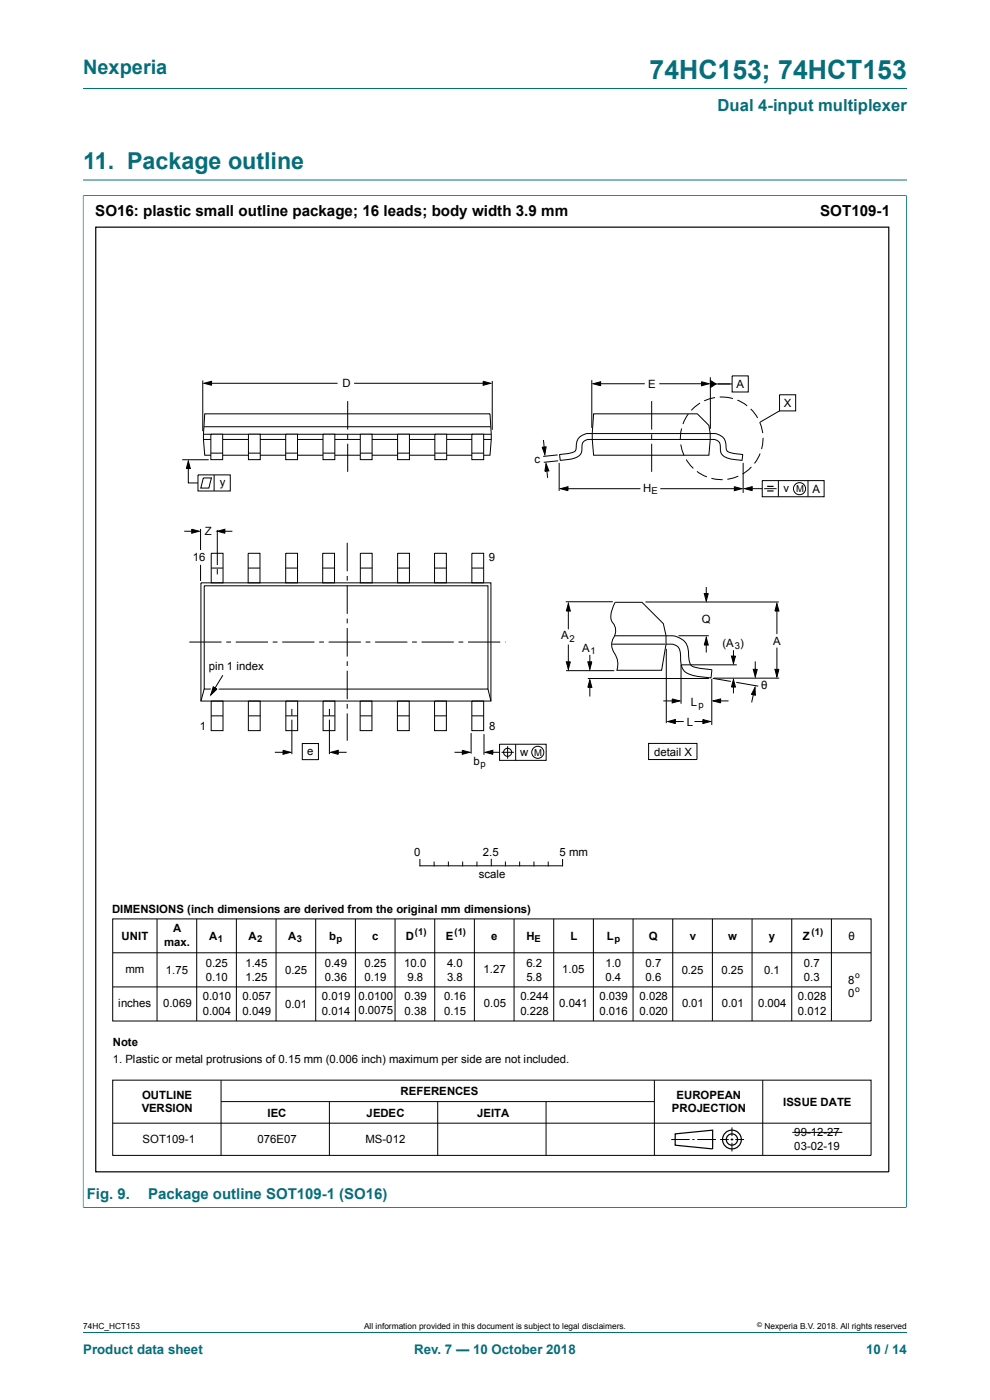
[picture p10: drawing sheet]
<svg xmlns="http://www.w3.org/2000/svg" width="210mm" height="297mm" viewBox="0 0 210 297" stroke-linecap="round" stroke-linejoin="round" font-family="sans-serif">
<path d="M17.6 18.8h174.8M17.6 38.2h174.8M17.6 41.5h174.7M17.6 41.4v214.8M192.3 41.4v214.8M17.6 256.2h174.7" fill="none" stroke="#036f7b" stroke-width=".21"/>
<path d="M43.2 93.2h61z" fill="#fff"/>
<g fill="none" stroke="#000" stroke-width=".21">
<path d="M155.3 79.7h3.4v3.5h-3.4zM43 80.7v10.8M43.2 93.2h61M43.2 92.1h61M43.3 90.5h60.8M43.3 81.3l1.6-.4v.8zM43.4 87.8h60.5l.3 4.3-.3 4.5h-60.5l-.2-3.4zM44.2 81.3h27.4M73.8 85.1v6M73.8 92.1v1M73.8 94.1v6M75.1 81.3h28.1"/>
<path d="M102.5 80.9l1.6 .4-1.6 .4zM104.4 80.8v10.4M115 94.9l.8-.1-.2 1.6zM115.3 93.3l.2 2.6M115.8 98.4l.6 1.5-.8 .1zM115.9 98.9l.3 2.5M118.3 96.5l-3.1 .3M118.4 97.8l-3.1 .3M118.6 98.2v5.9M125.5 80.6v10.2M125.6 93.2a1.7 1.7 0 0 0-2.2 1.9 2.03 2.03 0 0 1-1.8 2.2l-2.7 .3-.2-1.1 .5-.1a4.7 4.7 0 0 0 2.9-.8l.1-.9a2.8 2.8 0 0 1 3.5-2.7h24.9a2.9 2.9 0 0 1 3.5 3.3 1.57 1.57 0 0 0 1.6 .9l1.8 .2-.1 1.2h-.2a5.5 5.5 0 0 1-4.1-1.3l-.3-1.2a1.67 1.67 0 0 0-2.1-1.9M125.8 81.4l1.6-.4v.8z"/>
<path d="M125.9 87.8h22l2.5 2.4 .2 1.8 .1 1.2-.3 3.4h-24.5l-.3-4.6zM126.5 81.4h10.3M138.2 85.1v6M138.2 92.1v1M138.2 94.1v6M139.9 81.4h9.7M144.4 94.3l.7 2.3M144.6 90.9l-.3 2.4M145.6 97.5l1.5 1.9M146 87.8l-1.1 2.1M148.5 85.5l-1.9 1.6M148.8 81l1.6 .4-1.6 .4z"/>
<path d="M150.7 80v11M150.7 80.7l1.2 .8-1.2 .7zM151.2 81.5h4.1M151.7 84.3l-2.3 .7M152.7 84.2l1.7 .1 1.1 .2M156.4 84.9l2.1 1.2M157.6 98.2v6.4M159.2 86.8l1.5 1.9M159.4 99.1l-1.9 1.5M161.2 89.6l.6 2.3M161.2 96.2l-1.2 2.1M161.9 92.9l-.4 2.4"/>
<path d="M165.4 83.7h3.4v3.5h-3.4zM165.4 87.2l-4.2 2.4M39.1 112.7h2.6M40.7 112.3l1.6 .4-1.6 .4zM42.5 112.2v4.5M44.8 117.4h2.5v6.2h-2.5zM46.1 112.4v7.5M46.1 112.7l1.6-.4v.8zM46.7 112.7h2.6M52.6 117.4h2.5v6.2h-2.5zM60.6 117.4h2.5v6.2h-2.5zM68.5 117.4h2.5v6.2h-2.5z"/>
<path d="M73.7 115.1v6.1M76.4 117.4h2.5v6.2h-2.5zM84.3 117.4h2.6v6.2h-2.6zM92.2 117.4h2.5v6.2h-2.5zM100.1 117.4h2.5v6.2h-2.5zM118.9 103.7l1.6-.4v.8zM119.7 103.7h16.1M140.1 103.7h16.2M147.8 100l2.2 1.2M150.9 101.5l2.4 .2M155.8 103.3l1.6 .4-1.6 .4zM156.6 101l-2.3 .7"/>
<path d="M158 103.7l1.6-.5v.9zM158.8 103.7h2.9M161.7 102h13.1v3.4h-13.1zM162.1 103.7h2.6M165.1 102v3.4M171.4 102v3.4M40.2 136.2h6.8M42.6 123.6h61.5v25.1h-61.5zM43.3 124.3h60.2v21.9h-60.2zM44.8 120.5h2.5M46.1 120.7v1.2M48 136.2h1"/>
<path d="M50 136.2h6.8M52.6 120.5h2.5M57.9 136.2h1M59.9 136.2h6.8M60.6 120.5h2.5M67.7 136.2h1M68.5 120.5h2.5M69.7 136.2h6.9M73.7 122.2v1M73.7 124.2v6M73.7 131.2v1M73.7 133.2v6.1"/>
<path d="M76.4 120.5h2.5M77.6 136.2h1M79.6 136.2h6.8M84.3 120.5h2.6M87.4 136.2h1M89.4 136.2h6.9M92.2 120.5h2.5M97.3 136.2h1M99.3 136.2h6.8M100.1 120.5h2.5M107.1 136.2h.1M120 127.7h10"/>
<path d="M120.6 128l.4 1.6h-.9zM120.6 128.5v5M120.6 136.7v4.5M125.1 138.9v2.6M130.4 134.9h10.9a4.3 4.3 0 0 1 4.4 1.9l.3 1.2 .2 1.9a1.69 1.69 0 0 0 1.8 1.8l3 .4-.2 1.6a12 12 0 0 1-5.4-1.1 3.5 3.5 0 0 1-1-2.9 2.51 2.51 0 0 0-1-2.8l-.7-.2h-1.5M136.9 127.7h28.3M141.3 137.6v15.8M143.9 134.9h6.4M149.4 125.9h.8l-.4 1.6zM149.8 135.3l.4 1.5h-.8zM149.8 124.5v2.4M149.8 135.9v2.5"/>
<path d="M155.2 139.2h.8l-.4 1.6zM155.6 137.9v1.9M164.8 128l.4 1.6h-.8zM164.8 128.9v5.6M164.8 137.4v5.3M43.3 146.2l-.7 2.5M44.8 148.7h2.5v6.3h-2.5zM44.8 151.9h2.5M52.7 148.7h2.5v6.3h-2.5zM52.7 151.9h2.6M58.3 159.6h2.6M60 159.2l1.6 .4-1.6 .4z"/>
<path d="M60.6 148.7h2.5v6.3h-2.5zM60.6 151.9h2.5M61.9 150.4v1.4M61.9 152.7v7.3M64.1 157.7h3.4v3.5h-3.4zM68.5 148.7h2.5v6.3h-2.5zM68.5 151.9h2.5M69.9 150.4v1.4M69.9 152.7v7.3M70.2 159.6l1.5-.4v.8zM71 159.6h2.5M73.7 140.3v1"/>
<path d="M73.7 142.3v6M73.7 149.3v1M73.7 151.3v5.8M76.4 148.7h2.5v6.3h-2.5zM76.4 151.9h2.5M84.3 148.7h2.5v6.3h-2.5zM84.3 151.9h2.5M92.2 148.7h2.5v6.3h-2.5zM92.2 151.9h2.5M96.4 159.6h2.6M98.1 159.2l1.5 .4-1.5 .4zM99.9 155.5v4.4"/>
<path d="M100.1 148.7h2.5v6.3h-2.5zM100.1 151.9h2.5M102.7 155.7v4.4M103 159.6l1.5-.4v.8zM103.5 146.2l.6 2.5M103.8 159.6h2.2M106 157.9h9.9v3.4h-9.9zM106.4 159.6h2.6M107.7 158.3v2.6M109.4 157.9v3.4M120.1 142.3h10.2M120.1 140.4h.9l-.4 1.6z"/>
<path d="M124.7 143.9h25.7M124.7 140.4h.8l-.4 1.6zM125.1 144.2l.4 1.6h-.8zM125.1 145.2v2.6M130.8 142.2h9.5l1-5.5v-1.8l-.6-2.6-4.5-4.5h-5.7a4.9 4.9 0 0 0-.7 4 3 3 0 0 1 .1 4 3.5 3.5 0 0 0 .7 3.3 4 4 0 0 1 .3 3.1M137.6 157.7h10.2v3.4h-10.2zM140.7 148.7h2.3M141.7 153.1l1.6-.5v.9zM142.5 153.1h2.5M142.6 148.3l1.6 .4-1.6 .4zM144.5 141v8.3M144.5 141h11.8"/>
<path d="M147.3 153.1h2.6M149.1 152.6l1.6 .5-1.6 .4zM151 144v9.8M151.2 143.9l3.8 .7M151.3 148.7l1.6-.4v.8zM151.4 143.9h13.9M152.2 148.7h2.3M155.6 144.2l.4 1.6h-.8zM155.6 145.2v1.9M156.2 144.8l4.6 .8M159.8 142h.8l-.4 1.6zM160 146.4l-.6 2.6"/>
<path d="M160.2 145.8v1.7l-.8-.2zM160.2 140.3v2.6M164.4 142h.8l-.4 1.6z"/>
<circle cx="169.6" cy="103.7" r="1.28"/>
<circle cx="107.7" cy="159.6" r=".85"/>
<circle cx="114.1" cy="159.6" r="1.28"/>
</g>
<g fill="#000">
<path d="M43.3 81.3l1.6-.4v.8zM102.5 80.9l1.6 .4-1.6 .4zM115 94.9l.8-.1-.2 1.6zM115.8 98.4l.6 1.5-.8 .1zM125.8 81.4l1.6-.4v.8zM148.8 81l1.6 .4-1.6 .4zM150.7 80.7l1.2 .8-1.2 .7zM40.7 112.3l1.6 .4-1.6 .4zM46.1 112.7l1.6-.4v.8zM118.9 103.7l1.6-.4v.8zM155.8 103.3l1.6 .4-1.6 .4zM158 103.7l1.6-.5v.9z"/>
<path d="M120.6 128l.4 1.6h-.9zM149.8 135.3l.4 1.5h-.8zM149.4 125.9h.8l-.4 1.6zM155.2 139.2h.8l-.4 1.6zM164.8 128l.4 1.6h-.8zM60 159.2l1.6 .4-1.6 .4zM98.1 159.2l1.5 .4-1.5 .4zM120.1 140.4h.9l-.4 1.6zM125.1 144.2l.4 1.6h-.8zM124.7 140.4h.8l-.4 1.6zM142.6 148.3l1.6 .4-1.6 .4zM141.7 153.1l1.6-.5v.9z"/>
<path d="M149.1 152.6l1.6 .5-1.6 .4zM151.3 148.7l1.6-.4v.8zM155.6 144.2l.4 1.6h-.8zM160.2 145.8v1.7l-.8-.2zM159.8 142h.8l-.4 1.6zM164.4 142h.8l-.4 1.6zM70.2 159.6l1.5-.4v.8zM103 159.6l1.5-.4v.8z"/>
</g>
<path d="M162.7 103.2h1.4M162.7 104.2h1.4" fill="none" stroke="#000" stroke-width=".25"/>
<path d="M68.5 92.1h2.5v5.4h-2.5z" fill="#fff"/>
<path d="M68.5 92.1h2.5v5.4h-2.5zM68.5 96.1h2.5" fill="none" stroke="#000" stroke-width=".21"/>
<path d="M60.6 92.1h2.5v5.4h-2.5z" fill="#fff"/>
<path d="M60.6 92.1h2.5v5.4h-2.5zM60.6 96.1h2.5" fill="none" stroke="#000" stroke-width=".21"/>
<path d="M52.7 92.1h2.5v5.4h-2.5z" fill="#fff"/>
<path d="M52.7 92.1h2.5v5.4h-2.5zM52.7 96.1h2.5" fill="none" stroke="#000" stroke-width=".21"/>
<path d="M44.7 92.1h2.5v5.4h-2.5z" fill="#fff"/>
<path d="M44.7 92.1h2.5v5.4h-2.5zM44.7 96.1h2.5" fill="none" stroke="#000" stroke-width=".21"/>
<path d="M92.2 92.1h2.5v5.4h-2.5z" fill="#fff"/>
<path d="M92.2 92.1h2.5v5.4h-2.5z" fill="none" stroke="#000" stroke-width=".21"/>
<path d="M76.4 92.1h2.5v5.4h-2.5z" fill="#fff"/>
<path d="M76.4 92.1h2.5v5.4h-2.5z" fill="none" stroke="#000" stroke-width=".21"/>
<path d="M84.3 92.1h2.5v5.4h-2.5z" fill="#fff"/>
<path d="M84.3 92.1h2.5v5.4h-2.5zM84.3 96.1h2.5" fill="none" stroke="#000" stroke-width=".21"/>
<path d="M100.1 92.1h2.5v5.4h-2.5z" fill="#fff"/>
<path d="M38.7 97.5h5.6M39.9 97.8l.5 1.6h-.9zM39.9 98.4v4.1h2.1M76.4 96.1h2.5M92.2 96.1h2.5M100.1 92.1h2.5v5.4h-2.5zM100.1 96.1h2.5M42 100.7h6.8v3.5h-6.8zM43.1 101.4h1.7l-.5 2.1h-1.7zM45.4 100.7v3.5" fill="none" stroke="#000" stroke-width=".21"/>
<path d="M39.9 97.8l.5 1.6h-.9z" fill="#000"/>
<path d="M44.9 145.2l1.7 .9-2.2 1.8z" fill="#fff"/>
<g fill="none" stroke="#000" stroke-width=".21">
<path d="M42.5 119.8v3.4M45.2 145.7l.8 .5-1.3 1.2zM47.3 143.2l-2.6 4.2M23.9 194.9h160.9v21.7h-160.9zM33.3 194.9v21.7M41.7 194.9v21.7M50.1 194.9v21.7M58.6 194.9v21.7M67 194.9v21.7M75.4 194.9v21.7M83.8 194.9v21.7M89.1 182.3v1.4"/>
<path d="M89.1 183.7h30.1M92.1 182.9v.8M92.2 194.9v21.7M95.1 182.9v.8M98.1 182.9v.8M100.6 194.9v21.7M101.2 182.9v.8M104.2 182.3v1.4M107.2 182.9v.8M109 194.9v21.7M110.2 182.9v.8M113.3 182.9v.8"/>
<path d="M116.3 182.9v.8M117.5 194.9v21.7M119.3 182.3v1.4M125.9 194.9v21.7M134.3 194.9v21.7M142.7 194.9v21.7M151.1 194.9v21.7M159.5 194.9v21.7M167.9 194.9v21.7M176.4 194.9v21.7M23.9 209.4h152.4M23.9 202.1h160.9"/>
<path d="M23.9 229.1h160.9v16h-160.9zM23.9 238.3h160.9M46.9 229.2v15.9M46.9 233.7h91.8M69.9 233.7v11.4M92.9 233.7v11.4M115.8 233.7v11.4M138.8 229.2v15.9M155.3 239.2v1.8M161.8 229.2v15.9M142.4 241.7h3.9M146.9 241.7h.4"/>
<path d="M147.9 241.7h4M152.7 241.7h1.9M155 241.7h.5M155.3 241.5v.5M155.3 242.4v1.9M156 241.7h1.8M168.1 240.2h10.6"/>
</g>
<path d="M45.2 145.7l.8 .5-1.3 1.2z" fill="#000"/>
<g fill="none" stroke="#000" stroke-width=".25">
<path d="M143.2 240.5l8-.7v3.9l-8-.8z"/>
<circle cx="155.3" cy="241.7" r="1.99"/>
<circle cx="155.3" cy="241.7" r="1.2"/>
</g>
<path d="M125.6 93.2h25.1z" fill="#fff"/>
<path d="M125.6 93.2h25.1" fill="none" stroke="#000" stroke-width=".21"/>
<path d="M129.8 136.7h11.4z" fill="#fff"/>
<path d="M129.8 136.7h11.4" fill="none" stroke="#000" stroke-width=".21"/>
<path d="M20.3 48.2h168.2v200.4h-168.2z" fill="none" stroke="#000" stroke-width=".25"/>
<path d="M17.6 41.5v214.6M17.7 41.5h174.5M192.3 41.5v214.6M17.7 256.2h174.5M17.6 282.6h174.8" fill="none" stroke="#036f7b" stroke-width=".21"/>
<text font-size="5.6" fill="#036f7b" x="137.8" y="16.8">74HC153; 74HCT153</text>
<text font-size="4.9" fill="#036f7b" x="17.6" y="35.9">11. Package outline</text>
<text font-size="4.2" fill="#036f7b" x="17.6" y="15.6">Nexperia</text>
<text font-size="3.5" fill="#036f7b" x="152.2" y="23.7">Dual 4-input multiplexer</text>
<g font-size="3.2">
<text x="20.2" y="45.8">SO16: plastic small outline package; 16 leads; body width 3.9 mm</text>
<text x="173.9" y="45.9">SOT109-1</text>
</g>
<g font-size="3.2" fill="#036f7b">
<text x="18.4" y="254.3">Fig. 9.</text>
<text x="31.4" y="254.3">Package outline SOT109-1 (SO16)</text>
</g>
<g font-size="2.8" fill="#036f7b">
<text x="17.6" y="287.2">Product data sheet</text>
<text x="87.9" y="287.2">Rev. 7 — 10 October 2018</text>
<text x="183.7" y="287.2">10 / 14</text>
</g>
<g font-size="2.4">
<text x="72.7" y="82.1">D</text>
<text x="137.5" y="82.3">E</text>
<text x="156.2" y="82.3">A</text>
<text x="166.3" y="86.3">X</text>
<text x="113.4" y="98.3">c</text>
<text x="46.6" y="103.1">y</text>
<text x="136.4" y="104.3">H</text>
<text x="166.2" y="104.4">v</text>
<text x="172.4" y="104.5">A</text>
<text x="43.4" y="113.5">Z</text>
<text x="40.9" y="119">16</text>
<text x="103.7" y="119.1">9</text>
<text x="119" y="135.6">A</text>
<text x="148.9" y="132.2">Q</text>
<text x="153.2" y="137.2">(A )</text>
<text x="164" y="136.9">A</text>
<text x="44.3" y="142.2">pin 1 index</text>
<text x="123.5" y="138.3">A</text>
<text x="146.6" y="149.7">L</text>
<text x="161.5" y="146.1">θ</text>
<text x="42.4" y="154.9">1</text>
<text x="103.8" y="154.9">8</text>
<text x="145.7" y="153.9">L</text>
<text x="65.2" y="160.1">e</text>
<text x="110.3" y="160.3">w</text>
<text x="138.8" y="160.3">detail X</text>
<text x="100.4" y="162.2">b</text>
<text x="87.8" y="181.6">0</text>
<text x="102.4" y="181.6">2.5</text>
<text x="118.7" y="181.6">5 mm</text>
<text x="101.6" y="186.3">scale</text>
<text x="23.8" y="193.8">DIMENSIONS (inch dimensions are derived from the original mm dimensions)</text>
<text x="36.7" y="197.7">A</text>
<text x="25.8" y="199.4">UNIT</text>
<text x="34.8" y="200.7">max.</text>
<text x="44.3" y="199.4">A</text>
<text x="52.7" y="199.4">A</text>
<text x="61.1" y="199.4">A</text>
<text x="69.8" y="199.4">b</text>
<text x="78.9" y="199.4">c</text>
<text x="86.1" y="199.4">D</text>
<text x="94.6" y="199.4">E</text>
<text x="104.2" y="199.4">e</text>
<text x="111.6" y="199.4">H</text>
<text x="121" y="199.4">L</text>
<text x="128.7" y="199.4">L</text>
<text x="137.6" y="199.4">Q</text>
<text x="146.3" y="199.4">v</text>
<text x="154.4" y="199.4">w</text>
<text x="163.1" y="199.4">y</text>
<text x="170.3" y="199.4">Z</text>
<text x="180" y="199.4">θ</text>
<text x="26.6" y="206.4">mm</text>
<text x="35.2" y="206.6">1.75</text>
<text x="43.6" y="205.1">0.25</text>
<text x="43.6" y="208">0.10</text>
<text x="52.1" y="205.1">1.45</text>
<text x="52.1" y="208">1.25</text>
<text x="60.5" y="206.6">0.25</text>
<text x="68.9" y="205.1">0.49</text>
<text x="68.9" y="208">0.36</text>
<text x="77.3" y="205.1">0.25</text>
<text x="77.3" y="208">0.19</text>
<text x="85.7" y="205.1">10.0</text>
<text x="86.4" y="208">9.8</text>
<text x="94.8" y="205.1">4.0</text>
<text x="94.8" y="208">3.8</text>
<text x="102.6" y="206.5">1.27</text>
<text x="111.6" y="205.1">6.2</text>
<text x="111.6" y="208">5.8</text>
<text x="119.3" y="206.5">1.05</text>
<text x="128.5" y="205.1">1.0</text>
<text x="128.5" y="208">0.4</text>
<text x="136.9" y="205.1">0.7</text>
<text x="136.9" y="208">0.6</text>
<text x="144.6" y="206.6">0.25</text>
<text x="153" y="206.6">0.25</text>
<text x="162.1" y="206.6">0.1</text>
<text x="170.5" y="205.1">0.7</text>
<text x="170.5" y="208">0.3</text>
<text x="179.9" y="208.7">8</text>
<text x="25.1" y="213.6">inches</text>
<text x="34.6" y="213.7">0.069</text>
<text x="43" y="212.2">0.010</text>
<text x="43" y="215.2">0.004</text>
<text x="51.5" y="212.2">0.057</text>
<text x="51.5" y="215.2">0.049</text>
<text x="60.5" y="213.8">0.01</text>
<text x="68.3" y="212.2">0.019</text>
<text x="68.3" y="215.2">0.014</text>
<text x="76" y="212.2">0.0100</text>
<text x="76" y="215.2">0.0075</text>
<text x="85.8" y="212.2">0.39</text>
<text x="85.8" y="215.2">0.38</text>
<text x="94.2" y="212.2">0.16</text>
<text x="94.2" y="215.2">0.15</text>
<text x="102.6" y="213.6">0.05</text>
<text x="110.4" y="212.2">0.244</text>
<text x="110.4" y="215.2">0.228</text>
<text x="118.6" y="213.6">0.041</text>
<text x="127.1" y="212.2">0.039</text>
<text x="127.1" y="215.2">0.016</text>
<text x="135.6" y="212.2">0.028</text>
<text x="135.6" y="215.2">0.020</text>
<text x="144.7" y="213.7">0.01</text>
<text x="153.1" y="213.7">0.01</text>
<text x="160.8" y="213.7">0.004</text>
<text x="169.2" y="212.2">0.028</text>
<text x="169.2" y="215.2">0.012</text>
<text x="179.9" y="211.6">0</text>
<text x="24" y="221.8">Note</text>
<text x="24" y="225.4">1. Plastic or metal protrusions of 0.15 mm (0.006 inch) maximum per side are not included.</text>
<text x="30.2" y="233.1">OUTLINE</text>
<text x="85" y="232.4">REFERENCES</text>
<text x="143.5" y="233.1">EUROPEAN</text>
<text x="30.1" y="236">VERSION</text>
<text x="56.7" y="236.9">IEC</text>
<text x="77.7" y="236.9">JEDEC</text>
<text x="101.2" y="236.9">JEITA</text>
<text x="142.5" y="236">PROJECTION</text>
<text x="166.1" y="234.6">ISSUE DATE</text>
<text x="30.2" y="242.5">SOT109-1</text>
<text x="54.6" y="242.5">076E07</text>
<text x="77.5" y="242.5">MS-012</text>
<text x="168.5" y="241">99-12-27</text>
<text x="168.5" y="244">03-02-19</text>
</g>
<g font-size="2">
<text x="138.2" y="104.7">E</text>
<text x="168.9" y="104.4">M</text>
<text x="120.8" y="136.1">2</text>
<text x="155.8" y="137.6">3</text>
<text x="125.2" y="138.7">1</text>
<text x="148.2" y="150.1">p</text>
<text x="113.3" y="160.3">M</text>
<text x="101.9" y="162.6">p</text>
<text x="46.2" y="199.9">1</text>
<text x="54.6" y="199.9">2</text>
<text x="62.9" y="199.9">3</text>
<text x="71.4" y="199.9">p</text>
<text x="88" y="198.5">(1)</text>
<text x="96.4" y="198.5">(1)</text>
<text x="113.4" y="199.9">E</text>
<text x="130.3" y="199.9">p</text>
<text x="172.2" y="198.5">(1)</text>
</g>
<g font-size="1.8">
<text x="181.4" y="207.5">o</text>
<text x="181.4" y="210.4">o</text>
<text x="17.6" y="282">74HC_HCT153</text>
<text x="77.2" y="282">All information provided in this document is subject to legal disclaimers.</text>
<text x="162.2" y="282">Nexperia B.V. 2018. All rights reserved</text>
</g>
<text font-size="1.4" x="160.6" y="281.6">©</text>
</svg>
